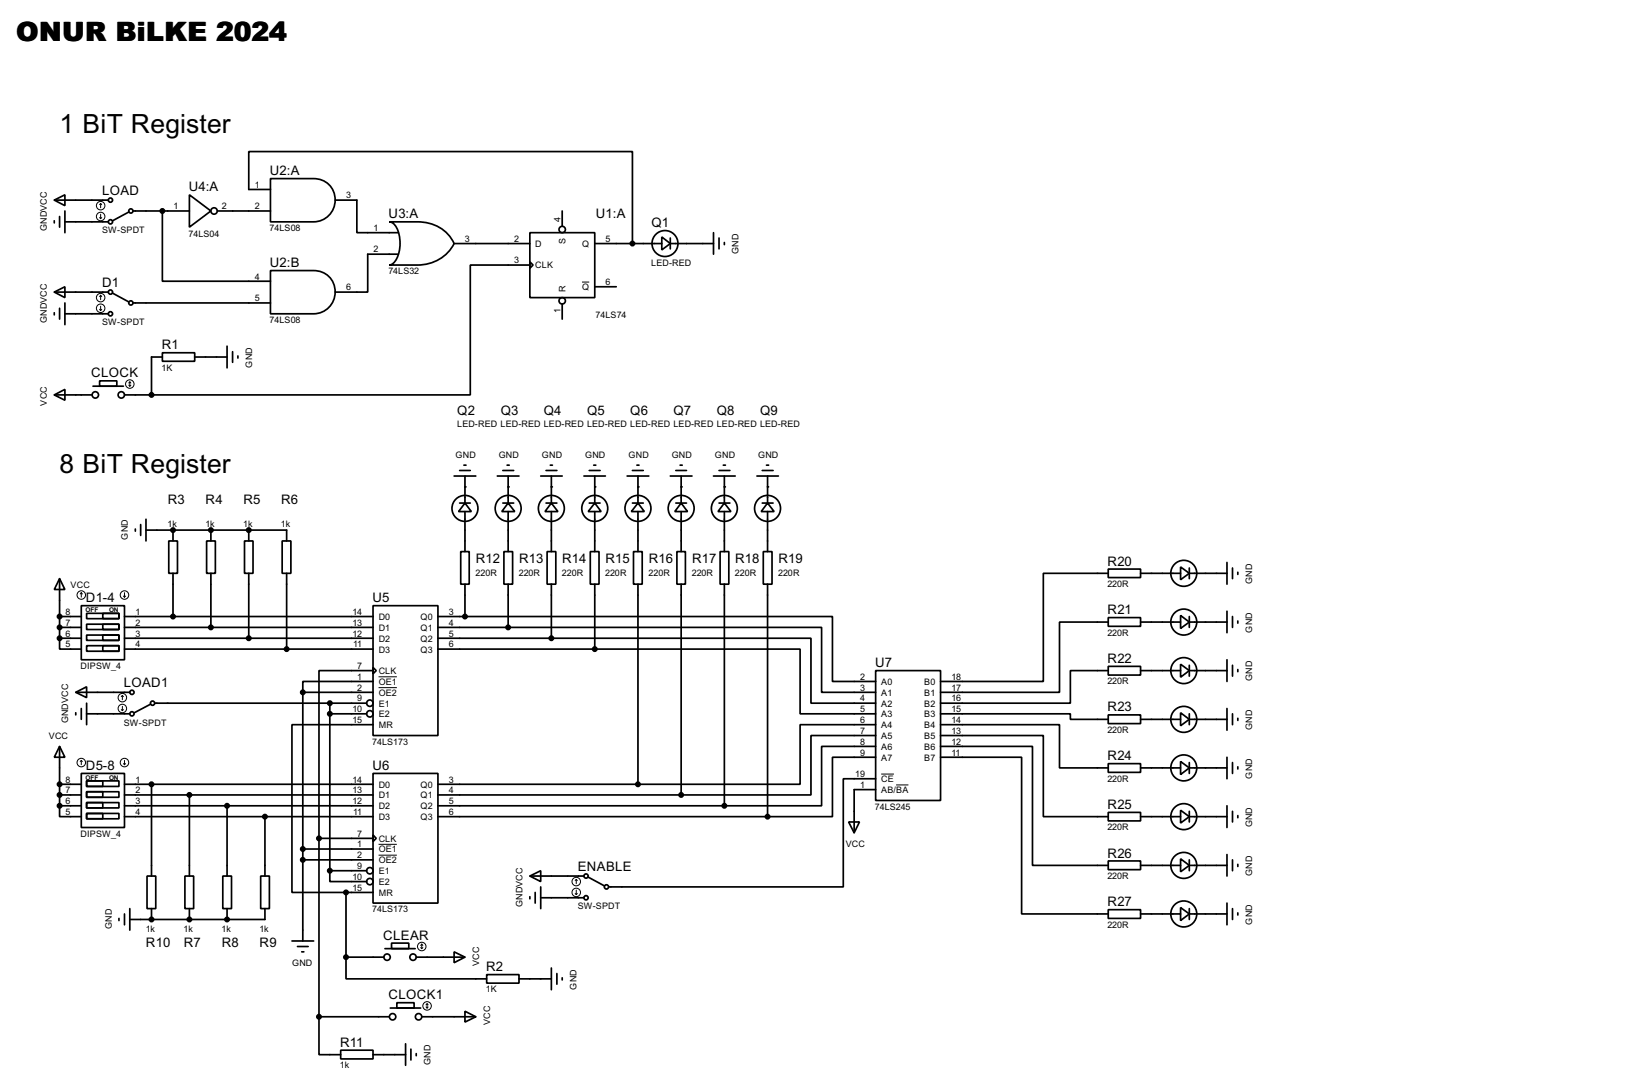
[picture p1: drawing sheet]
<svg xmlns="http://www.w3.org/2000/svg" width="383mm" height="256mm" viewBox="0 0 383 256" stroke-linecap="round" stroke-linejoin="round" font-family="sans-serif">
<g fill="none" stroke="#000" stroke-width=".4">
<path d="M12.8 47l2.5-1.2v2.5zM12.8 47h12.7M12.8 51.9v.5M14 50.9v2.5M15.3 52.1h10.2M15.3 49.6v5.1M30.3 49.8l-3.8 2.1M31.3 49.6h13.2M38.2 49.6v16.5h25.4M44.5 45.8l5.1 3.8-5.1 3.8zM51.1 49.6h12.5M63.6 42h10.1a5.1 5.1 0 0 1 5.1 5 5.1 5.1 0 0 1-5.1 5.1h-10.1z"/>
<path d="M63.6 44.5h-5.1v-8.9h90.1v21.6M78.8 47h5.1v7.7h9.6M91.5 52.1h6.6a9.1 9.1 0 0 1 8.6 5.1 9.5 9.5 0 0 1-8.6 5.1h-6.6a3.4 3.4 0 0 0 2.3-3.2 7.4 7.4 0 0 0-1.4-6.6zM93.5 59.7h-7.1v8.9h-7.6M106.7 57.2h17.8M124.5 54.7h15.3v15.2h-15.3zM132.1 49.6v3.5M139.8 57.2h15.7M155.5 55.7l2 1.5-2 1.5zM157.5 57.2h10.2M157.5 55.9v2.6M167.7 54.7v5"/>
<path d="M169 55.9v2.6M170.2 57v.5M12.8 68.6l2.5-1.2v2.5zM12.8 68.6h12.7M12.8 73.5v.5M14 72.4v2.6M15.3 73.7h10.2M15.3 71.2v5.1M26.5 68.9l3.8 2M31.3 71.2h32.3M63.6 63.6h10.1a5.1 5.1 0 0 1 5.1 5 5.1 5.1 0 0 1-5.1 5.1h-10.1zM124.5 61.5l.8 .8-.8 .7z"/>
<path d="M124.5 62.3h-14v30.5h-74.9M132.1 71.4v3.6M139.8 67.4h5M12.8 92.8l2.5-1.3v2.5zM12.8 92.8h8.8M21.9 90.7h7.1M23.4 89.5h4.1v1.2h-4.1zM29.3 92.8h6.3M38.2 82.9h7.6v2h-7.6zM38.2 83.9h-2.6v8.9M45.8 83.9h7.6M53.4 81.3v5.1"/>
<path d="M54.7 82.6v2.5M55.9 83.6v.5M106.7 111.8h5.1M108 118.2h2.5M108 110.5h2.5M109 109.3h.5M109.3 118.2l1.5 2h-3zM109.3 111.8v6.4M116.9 111.8h5.1M118.2 118.2h2.5M118.2 110.5h2.5M119.2 109.3h.5"/>
<path d="M119.4 118.2l1.6 2h-3.1zM119.4 111.8v6.4M127.1 111.8h5M128.3 118.2h2.6M128.3 110.5h2.6M129.3 109.3h.5M129.6 118.2l1.5 2h-3zM129.6 111.8v6.4M137.2 111.8h5.1M138.5 118.2h2.5M138.5 110.5h2.5M139.5 109.3h.5"/>
<path d="M139.8 118.2l1.5 2h-3.1zM139.8 111.8v6.4M147.4 111.8h5.1M148.6 118.2h2.6M148.6 110.5h2.6M149.7 109.3h.5M149.9 118.2l1.5 2h-3zM149.9 111.8v6.4M157.5 111.8h5.1M158.8 118.2h2.5M158.8 110.5h2.5M159.8 109.3h.5"/>
<path d="M160.1 118.2l1.5 2h-3zM160.1 111.8v6.4M167.7 111.8h5.1M169 118.2h2.5M169 110.5h2.5M170 109.3h.5M170.2 118.2l1.6 2h-3.1zM170.2 111.8v6.4M177.9 111.8h5M179.1 118.2h2.6M179.1 110.5h2.6M180.1 109.3h.5"/>
<path d="M180.4 118.2l1.5 2h-3zM180.4 111.8v6.4M14 135.9l1.3 2.6h-2.5zM14 135.9v14M31.8 124.3v.5M33.1 123.2v2.6M34.3 124.5h33.1v2.6M34.3 122v5.1M39.7 127.1h2v7.6h-2zM40.7 124.5v2.6M40.7 134.7v10.1M48.6 127.1h2v7.6h-2z"/>
<path d="M49.6 124.5v2.6M49.6 134.7v12.7M57.5 127.1h2v7.6h-2zM58.5 124.5v2.6M58.5 134.7v15.2M66.3 127.1h2.1v7.6h-2.1zM67.4 134.7v17.8M108.3 129.6h2v7.6h-2zM109.3 120.2v9.4M109.3 137.2v7.6M118.4 129.6h2.1v7.6h-2.1zM119.4 120.2v9.4"/>
<path d="M119.4 137.2v10.2M128.6 129.6h2v7.6h-2zM129.6 120.2v9.4M129.6 137.2v12.7M138.7 129.6h2.1v7.6h-2.1zM139.8 120.2v9.4M139.8 137.2v15.3M148.9 129.6h2v7.6h-2zM149.9 120.2v9.4M149.9 137.2v47M159.1 129.6h2v7.6h-2zM160.1 120.2v9.4"/>
<path d="M160.1 137.2v49.5M169.2 129.6h2.1v7.6h-2.1zM170.2 120.2v9.4M170.2 137.2v52.1M179.4 129.6h2v7.6h-2zM180.4 120.2v9.4M180.4 137.2v54.6M260.4 133.7h7.6v2h-7.6zM260.4 134.7h-15.2v25.4h-24.2M268 134.7h9.4M277.4 133.2l2.1 1.5-2.1 1.5zM279.5 134.7h8.8"/>
<path d="M279.5 133.4v2.5M288.3 132.1v5.1M289.6 133.4v2.5M290.9 134.4v.5M14 149.9v2.6h5.1M14 144.8h5.1M14 147.4h5.1M14 149.9h5.1M19.1 142.3h10.2v12.7h-10.2zM20.4 144.1h7.6v1.2h-7.6zM20.4 146.6h7.6v1.3h-7.6zM20.4 149.2h7.6v1.2h-7.6z"/>
<path d="M20.4 151.7h7.6v1.3h-7.6zM24.2 144.1h3.8v1.2h-3.8zM24.2 146.6h3.8v1.3h-3.8zM24.2 149.2h3.8v1.2h-3.8zM24.2 151.7h3.8v1.3h-3.8zM29.3 144.8h58.4M29.3 147.4h58.4M29.3 149.9h58.4M29.3 152.5h58.4M87.7 142.3h15.2v30.5h-15.2zM87.7 156.8l.7 .7-.7 .8zM87.7 157.5h-12.7v39.4"/>
<path d="M102.9 144.8h6.4M102.9 147.4h16.5M102.9 149.9h26.7M102.9 152.5h36.9M109.3 144.8h86.3v15.3h10.2M119.4 147.4h73.7v15.2h12.7M129.6 149.9h61v15.3h15.2M139.8 152.5h48.2v15.2h17.8M205.8 157.5h15.2v30.5h-15.2zM260.4 145.1h7.6v2h-7.6zM260.4 156.5h7.6v2.1h-7.6zM260.4 146.1h-11.4v16.5h-28"/>
<path d="M260.4 157.5h-8.9v7.7h-30.5M268 146.1h9.4M268 157.5h9.4M277.4 144.6l2.1 1.5-2.1 1.5zM277.4 156l2.1 1.5-2.1 1.6zM279.5 146.1h8.8M279.5 157.5h8.8M279.5 144.8v2.6M279.5 156.3v2.5M288.3 143.6v5M288.3 155v5.1M289.6 144.8v2.6"/>
<path d="M289.6 156.3v2.5M290.9 145.9v.5M290.9 157.3v.5M14 175.3l1.3 2.6h-2.5zM14 175.3v14M17.8 162.6l2.6-1.3v2.6zM17.8 162.6h12.7M17.8 167.4v.5M19.1 166.4v2.6M20.4 167.7h10.1M20.4 165.2v5M35.4 165.4l-3.8 2"/>
<path d="M36.4 165.2h49.8M71.2 162.6h16.5M71.2 162.6v58.4M77.5 167.7h8.7M77.5 165.2v39.3M87.7 160.1h-16.5v2.5M87.7 170.2h-19.1v39.4h12.7M205.8 170.2h-17.8v14h-38.1M205.8 172.8h-15.2v13.9h-30.5M205.8 175.3h-12.7v14h-22.9M205.8 177.9h-10.2v13.9h-15.2M221 167.7h30.5v1.3h8.9"/>
<path d="M221 170.2h28v10.2h11.4M221 172.8h24.2v19h15.2M221 175.3h21.6v28h17.8M221 177.9h19.1v36.8h20.3M260.4 167.9h7.6v2.1h-7.6zM260.4 179.4h7.6v2h-7.6zM268 169h9.4M277.4 167.4l2.1 1.6-2.1 1.5zM277.4 178.9l2.1 1.5-2.1 1.5zM279.5 169h8.8M279.5 167.7v2.5M279.5 179.1v2.6"/>
<path d="M288.3 166.4v5.1M288.3 177.9v5M289.6 167.7v2.5M289.6 179.1v2.6M290.9 168.7v.5M14 189.3v2.5h5.1M14 184.2h5.1M14 186.7h5.1M14 189.3h5.1M19.1 181.7h10.2v12.7h-10.2zM20.4 183.4h7.6v1.3h-7.6zM20.4 183.4h3.8v1.3h-3.8z"/>
<path d="M20.4 186h7.6v1.3h-7.6zM20.4 186h3.8v1.3h-3.8zM20.4 188.5h7.6v1.3h-7.6zM20.4 188.5h3.8v1.3h-3.8zM20.4 191.1h7.6v1.2h-7.6zM20.4 191.1h3.8v1.2h-3.8zM29.3 184.2h58.4M29.3 186.7h58.4M29.3 189.3h58.4M29.3 191.8h58.4M35.6 184.2v21.6M44.5 186.7v19.1"/>
<path d="M53.4 189.3v16.5M62.3 191.8v14M71.2 199.4h16.5M75 196.9h12.7M75 196.9v41.9M87.7 181.7h15.2v30.4h-15.2zM87.7 196.1l.7 .8-.7 .8zM102.9 184.2h47M102.9 186.7h57.2M102.9 189.3h67.3M102.9 191.8h77.5M199.4 193.1h2.6l-1.3 2.5z"/>
<path d="M205.8 182.9h-7.6v25.4h-55.1M205.8 185.5h-5.1v10.1M260.4 190.8h7.6v2h-7.6zM268 191.8h9.4M268 180.4h9.4M277.4 190.3l2.1 1.5-2.1 1.5zM279.5 191.8h8.8M279.5 180.4h8.8M279.5 190.6v2.5M288.3 189.3v5.1M289.6 190.6v2.5M290.9 180.1v.5"/>
<path d="M290.9 191.6v.5M28 215.7v.5M29.3 214.7v2.5M30.5 213.4v5.1M34.6 205.8h2v7.6h-2zM35.6 213.4v2.6M43.5 205.8h2v7.6h-2zM44.5 213.4v2.6M52.4 205.8h2v7.6h-2zM53.4 213.4v2.6M61.3 205.8h2v7.6h-2zM62.3 213.4v2.6h-31.8"/>
<path d="M71.2 202h16.5M77.5 204.5v2.6h8.7M77.5 204.5h8.7M81.3 209.6h6.4M81.3 209.6v15.2M124.5 205.8l2.6-1.3v2.6zM124.5 205.8h12.7M124.5 210.6v.5M125.8 209.6v2.5M127.1 210.9h10.1M127.1 208.3v5.1M138.2 206l3.8 2.1"/>
<path d="M260.4 202.2h7.6v2.1h-7.6zM260.4 213.7h7.6v2h-7.6zM268 203.3h9.4M268 214.7h9.4M277.4 201.7l2.1 1.6-2.1 1.5zM277.4 213.2l2.1 1.5-2.1 1.5zM279.5 203.3h8.8M279.5 214.7h8.8M279.5 202v2.5M279.5 213.4v2.6M288.3 200.7v5.1M288.3 212.1v5.1"/>
<path d="M289.6 202v2.5M289.6 213.4v2.6M290.9 203v.5M290.9 214.4v.5M68.6 221h5.1M69.9 222.3h2.5M70.9 223.6h.5M75 238.8v8.9h5.1M75 238.8h16.5M81.3 224.8v5.1h33.1M81.3 224.8h8.9M90.5 222.8h7.1"/>
<path d="M91.7 236.8h7.2M92 221.5h4.1v1.3h-4.1zM93.3 235.5h4v1.3h-4zM97.8 224.8h11.5M99.1 238.8h12.7M106.7 223.6l2.6 1.2-2.6 1.3zM109.3 237.5l2.5 1.3-2.5 1.3zM114.4 228.9h7.6v2h-7.6zM122 229.9h7.6M129.6 227.4v5.1M130.9 228.7v2.5M132.1 229.7v.5"/>
<path d="M80.1 246.7h7.6v2h-7.6zM87.7 247.7h7.6M95.3 245.2v5M96.6 246.4v2.6M97.8 247.5v.5"/>
<circle cx="25.9" cy="47" r=".5"/>
<circle cx="25.9" cy="52.1" r=".5"/>
<circle cx="30.7" cy="49.6" r=".5"/>
<circle cx="50.3" cy="49.6" r=".75"/>
<circle cx="132.1" cy="53.9" r=".75"/>
<circle cx="156.2" cy="57.2" r="3.1"/>
<circle cx="25.9" cy="73.7" r=".5"/>
<circle cx="25.9" cy="68.6" r=".5"/>
<circle cx="30.7" cy="71.2" r=".5"/>
<circle cx="132.1" cy="70.7" r=".75"/>
<circle cx="22.4" cy="92.8" r=".75"/>
<circle cx="28.5" cy="92.8" r=".75"/>
<circle cx="109.2" cy="119.4" r="3.1"/>
<circle cx="119.4" cy="119.4" r="3.1"/>
<circle cx="129.5" cy="119.4" r="3.1"/>
<circle cx="139.7" cy="119.4" r="3.1"/>
<circle cx="149.9" cy="119.4" r="3.1"/>
<circle cx="160" cy="119.4" r="3.1"/>
<circle cx="170.2" cy="119.4" r="3.1"/>
<circle cx="180.3" cy="119.4" r="3.1"/>
<circle cx="278.1" cy="134.7" r="3.1"/>
<circle cx="278.1" cy="157.5" r="3.1"/>
<circle cx="278.1" cy="146.1" r="3.1"/>
<circle cx="31" cy="167.7" r=".5"/>
<circle cx="31" cy="162.6" r=".5"/>
<circle cx="35.8" cy="165.2" r=".5"/>
<circle cx="86.9" cy="165.2" r=".75"/>
<circle cx="86.9" cy="167.7" r=".75"/>
<circle cx="278.1" cy="169" r="3.1"/>
<circle cx="278.1" cy="180.4" r="3.1"/>
<circle cx="278.1" cy="191.8" r="3.1"/>
<circle cx="86.9" cy="204.5" r=".75"/>
<circle cx="86.9" cy="207.1" r=".75"/>
<circle cx="137.7" cy="205.8" r=".5"/>
<circle cx="137.7" cy="210.9" r=".5"/>
<circle cx="142.5" cy="208.3" r=".5"/>
<circle cx="278.1" cy="203.3" r="3.1"/>
<circle cx="278.1" cy="214.7" r="3.1"/>
<circle cx="90.9" cy="224.8" r=".75"/>
<circle cx="92.2" cy="238.8" r=".75"/>
<circle cx="97" cy="224.8" r=".75"/>
<circle cx="98.3" cy="238.8" r=".75"/>
</g>
<g fill="#000">
<circle cx="109.3" cy="114.4" r=".2"/>
<circle cx="119.4" cy="114.4" r=".2"/>
<circle cx="129.6" cy="114.4" r=".2"/>
<circle cx="139.8" cy="114.4" r=".2"/>
<circle cx="149.9" cy="114.4" r=".2"/>
<circle cx="160.1" cy="114.4" r=".2"/>
<circle cx="170.2" cy="114.4" r=".2"/>
<circle cx="180.4" cy="114.4" r=".2"/>
<circle cx="40.7" cy="124.5" r=".2"/>
<circle cx="49.6" cy="124.5" r=".2"/>
<circle cx="58.5" cy="124.5" r=".2"/>
<circle cx="35.6" cy="216" r=".2"/>
<circle cx="44.5" cy="216" r=".2"/>
<circle cx="53.4" cy="216" r=".2"/>
</g>
<g fill="none" stroke="#000" stroke-width=".23">
<path d="M23.4 51.1l.3 .3M23.7 47.8v1M23.7 50.3v1.1M23.7 47.8l.2 .3M23.7 47.8l-.3 .3M23.9 51.1l-.2 .3M23.4 72.7l.3 .3M23.7 69.4l.2 .3M23.7 69.4l-.3 .3M23.7 69.4v1M23.7 71.9v1.1M23.9 72.7l-.2 .3"/>
<path d="M136.8 66.3h1.7M30.3 90.5l.2 .2M30.5 89.7v1M30.5 89.7l-.2 .3M30.5 89.7l.3 .3M30.8 90.5l-.3 .2M19.1 139.2l-.2 .3M19.1 139.2l.3 .3M19.1 139.2v1.1M29.3 139.2v1.1M29 140l.3 .3M29.5 140l-.2 .3"/>
<path d="M89 159h4.3M19.1 178.6v1M19.1 178.6l-.2 .3M19.1 178.6l.3 .3M28.5 166.7l.3 .2M28.8 163.4l.2 .2M28.8 163.4l-.3 .2M28.8 163.4v1M28.8 165.9v1M29 166.7l-.2 .2M29 179.4l.3 .2M29.3 178.6v1"/>
<path d="M29.5 179.4l-.2 .2M89 161.5h4.3M89 198.3h4.3M207.1 181.8h3M210.6 184.4h2.9M89 200.9h4.3M135.2 209.9l.2 .2M135.4 206.6l.3 .2M135.4 206.6l-.2 .2M135.4 206.6v1M135.4 209.1v1M135.7 209.9l-.3 .2"/>
<path d="M98.9 222.6l.2 .2M99.1 221.8v1M99.1 221.8l-.2 .3M99.1 221.8l.3 .3M99.4 222.6l-.3 .2M100.1 236.5l.3 .3M100.4 235.8v1M100.4 235.8l-.3 .2M100.4 235.8l.2 .2M100.6 236.5l-.2 .3"/>
<circle cx="23.6" cy="48.3" r="1"/>
<circle cx="23.6" cy="50.9" r="1"/>
<circle cx="23.6" cy="72.4" r="1"/>
<circle cx="23.6" cy="69.9" r="1"/>
<circle cx="30.5" cy="90.2" r="1"/>
<circle cx="19.1" cy="139.8" r="1"/>
<circle cx="29.2" cy="139.8" r="1"/>
<circle cx="19.1" cy="179.1" r="1"/>
<circle cx="28.7" cy="166.4" r="1"/>
<circle cx="28.7" cy="163.9" r="1"/>
<circle cx="29.2" cy="179.1" r="1"/>
<circle cx="135.4" cy="207.1" r="1"/>
<circle cx="135.4" cy="209.6" r="1"/>
<circle cx="99.1" cy="222.3" r="1"/>
<circle cx="100.3" cy="236.3" r="1"/>
</g>
<g fill="#000" stroke="#000" stroke-width=".4">
<circle cx="38.1" cy="49.6" r=".5"/>
<circle cx="148.6" cy="57.2" r=".5"/>
<circle cx="35.6" cy="92.8" r=".5"/>
<circle cx="40.6" cy="124.5" r=".5"/>
<circle cx="49.5" cy="124.5" r=".5"/>
<circle cx="58.4" cy="124.5" r=".5"/>
<circle cx="14" cy="144.8" r=".5"/>
<circle cx="14" cy="147.4" r=".5"/>
<circle cx="14" cy="149.9" r=".5"/>
<circle cx="40.6" cy="144.8" r=".5"/>
<circle cx="49.5" cy="147.4" r=".5"/>
<circle cx="58.4" cy="149.9" r=".5"/>
<circle cx="67.3" cy="152.5" r=".5"/>
<circle cx="109.2" cy="144.8" r=".5"/>
<circle cx="119.4" cy="147.4" r=".5"/>
<circle cx="129.5" cy="149.9" r=".5"/>
<circle cx="139.7" cy="152.5" r=".5"/>
<circle cx="71.1" cy="162.6" r=".5"/>
<circle cx="77.5" cy="167.7" r=".5"/>
<circle cx="77.5" cy="165.2" r=".5"/>
<circle cx="14" cy="184.2" r=".5"/>
<circle cx="14" cy="186.7" r=".5"/>
<circle cx="14" cy="189.3" r=".5"/>
<circle cx="35.6" cy="184.2" r=".5"/>
<circle cx="44.5" cy="186.7" r=".5"/>
<circle cx="53.3" cy="189.3" r=".5"/>
<circle cx="62.2" cy="191.8" r=".5"/>
<circle cx="71.1" cy="199.4" r=".5"/>
<circle cx="74.9" cy="196.9" r=".5"/>
<circle cx="149.9" cy="184.2" r=".5"/>
<circle cx="160" cy="186.7" r=".5"/>
<circle cx="170.2" cy="189.3" r=".5"/>
<circle cx="180.3" cy="191.8" r=".5"/>
<circle cx="35.6" cy="216" r=".5"/>
<circle cx="44.5" cy="216" r=".5"/>
<circle cx="53.3" cy="216" r=".5"/>
<circle cx="71.1" cy="202" r=".5"/>
<circle cx="77.5" cy="204.5" r=".5"/>
<circle cx="81.3" cy="209.6" r=".5"/>
<circle cx="74.9" cy="238.8" r=".5"/>
<circle cx="81.3" cy="224.8" r=".5"/>
</g>
<text font-size="8.9" x="3.8" y="9.5">ONUR BiLKE 2024</text>
<g font-size="7">
<text x="14" y="31.1">1 BiT Register</text>
<text x="14" y="111.2">8 BiT Register</text>
</g>
<g font-size="3.5">
<text x="63.4" y="41.2">U2:A</text>
<text x="24" y="45.7">LOAD</text>
<text x="44.4" y="45">U4:A</text>
<text x="91.3" y="51.3">U3:A</text>
<text x="140" y="51.3">U1:A</text>
<text x="153.1" y="53.3">Q1</text>
<text x="63.4" y="62.8">U2:B</text>
<text x="24" y="67.3">D1</text>
<text x="38" y="82.1">R1</text>
<text x="21.5" y="88.7">CLOCK</text>
<text x="107.5" y="97.5">Q2</text>
<text x="117.7" y="97.5">Q3</text>
<text x="127.8" y="97.5">Q4</text>
<text x="138" y="97.5">Q5</text>
<text x="148.1" y="97.5">Q6</text>
<text x="158.3" y="97.5">Q7</text>
<text x="168.5" y="97.5">Q8</text>
<text x="178.6" y="97.5">Q9</text>
<text x="39.4" y="118.3">R3</text>
<text x="48.3" y="118.3">R4</text>
<text x="57.2" y="118.3">R5</text>
<text x="66.1" y="118.3">R6</text>
<text x="111.8" y="132.3">R12</text>
<text x="122" y="132.3">R13</text>
<text x="132.1" y="132.3">R14</text>
<text x="142.3" y="132.3">R15</text>
<text x="152.5" y="132.3">R16</text>
<text x="162.6" y="132.3">R17</text>
<text x="172.8" y="132.3">R18</text>
<text x="182.9" y="132.3">R19</text>
<text x="260.3" y="132.9">R20</text>
<text x="20.2" y="141.5">D1-4</text>
<text x="87.5" y="141.5">U5</text>
<text x="260.3" y="144.3">R21</text>
<text x="260.3" y="155.7">R22</text>
<text x="29.1" y="161.3">LOAD1</text>
<text x="205.6" y="156.7">U7</text>
<text x="260.3" y="167.1">R23</text>
<text x="260.3" y="178.6">R24</text>
<text x="20.2" y="180.9">D5-8</text>
<text x="87.5" y="180.9">U6</text>
<text x="260.3" y="190">R25</text>
<text x="260.3" y="201.4">R26</text>
<text x="135.8" y="204.5">ENABLE</text>
<text x="260.3" y="212.9">R27</text>
<text x="90.1" y="220.7">CLEAR</text>
<text x="34.3" y="222.5">R10</text>
<text x="43.2" y="222.5">R7</text>
<text x="52.1" y="222.5">R8</text>
<text x="61" y="222.5">R9</text>
<text x="114.2" y="228.1">R2</text>
<text x="91.3" y="234.7">CLOCK1</text>
<text x="79.9" y="245.9">R11</text>
</g>
<g font-size="2.4">
<text x="59.9" y="44.1">1</text>
<text x="81.3" y="46.6">3</text>
<text x="40.8" y="49.2">1</text>
<text x="52.1" y="49.2">2</text>
<text x="59.9" y="49.2">2</text>
<text x="131.7" y="52.1" transform="rotate(-90 131.7 52.1)">4</text>
<text x="11" y="54.3" transform="rotate(-90 11 54.3)">GNDVCC</text>
<text x="24" y="54.8">SW-SPDT</text>
<text x="44.3" y="55.6">74LS04</text>
<text x="63.4" y="54.3">74LS08</text>
<text x="87.8" y="54.3">1</text>
<text x="87.8" y="59.3">2</text>
<text x="109.3" y="56.8">3</text>
<text x="120.8" y="56.8">2</text>
<text x="125.8" y="58">D</text>
<text x="132.9" y="57.3" transform="rotate(-90 132.9 57.3)">S</text>
<text x="136.8" y="58">Q</text>
<text x="142.3" y="56.8">5</text>
<text x="173.6" y="59.7" transform="rotate(-90 173.6 59.7)">GND</text>
<text x="59.9" y="65.6">4</text>
<text x="91.3" y="64.5">74LS32</text>
<text x="120.8" y="61.9">3</text>
<text x="125.8" y="63.1">CLK</text>
<text x="153" y="62.4">LED-RED</text>
<text x="59.9" y="70.8">5</text>
<text x="81.3" y="68.2">6</text>
<text x="132.9" y="68.6" transform="rotate(-90 132.9 68.6)">R</text>
<text x="136.8" y="68.1">Q</text>
<text x="142.3" y="67">6</text>
<text x="11" y="75.9" transform="rotate(-90 11 75.9)">GNDVCC</text>
<text x="24" y="76.4">SW-SPDT</text>
<text x="63.4" y="75.9">74LS08</text>
<text x="131.7" y="73.5" transform="rotate(-90 131.7 73.5)">1</text>
<text x="140" y="74.6">74LS74</text>
<text x="38" y="87.1">1K</text>
<text x="59.3" y="86.4" transform="rotate(-90 59.3 86.4)">GND</text>
<text x="11" y="95.3" transform="rotate(-90 11 95.3)">VCC</text>
<text x="107.4" y="100.4">LED-RED LED-RED LED-RED LED-RED LED-RED LED-RED LED-RED LED-RED</text>
<text x="107" y="107.5">GND</text>
<text x="117.2" y="107.5">GND</text>
<text x="127.3" y="107.5">GND</text>
<text x="137.5" y="107.5">GND</text>
<text x="147.7" y="107.5">GND</text>
<text x="157.8" y="107.5">GND</text>
<text x="168" y="107.5">GND</text>
<text x="178.1" y="107.5">GND</text>
<text x="39.4" y="123.8">1k</text>
<text x="48.3" y="123.8">1k</text>
<text x="57.2" y="123.8">1k</text>
<text x="66" y="123.8">1k</text>
<text x="30" y="126.7" transform="rotate(-90 30 126.7)">GND</text>
<text x="111.8" y="135.2">220R</text>
<text x="121.9" y="135.2">220R</text>
<text x="132.1" y="135.2">220R</text>
<text x="142.2" y="135.2">220R</text>
<text x="152.4" y="135.2">220R</text>
<text x="162.6" y="135.2">220R</text>
<text x="172.7" y="135.2">220R</text>
<text x="182.9" y="135.2">220R</text>
<text x="260.2" y="137.9">220R</text>
<text x="294.2" y="137.2" transform="rotate(-90 294.2 137.2)">GND</text>
<text x="16.6" y="138">VCC</text>
<text x="15.4" y="144.4">8</text>
<text x="15.4" y="147">7</text>
<text x="15.4" y="149.5">6</text>
<text x="31.8" y="144.4">1</text>
<text x="31.8" y="147">2</text>
<text x="31.8" y="149.5">3</text>
<text x="82.8" y="144.4">14</text>
<text x="82.8" y="147">13</text>
<text x="82.8" y="149.5">12</text>
<text x="89" y="145.6">D0</text>
<text x="89" y="148.2">D1</text>
<text x="98.8" y="145.6">Q0</text>
<text x="98.8" y="148.2">Q1</text>
<text x="105.5" y="144.4">3</text>
<text x="105.5" y="147">4</text>
<text x="105.5" y="149.5">5</text>
<text x="260.2" y="149.3">220R</text>
<text x="294.2" y="148.6" transform="rotate(-90 294.2 148.6)">GND</text>
<text x="15.4" y="152.1">5</text>
<text x="31.8" y="152.1">4</text>
<text x="83" y="152.1">11</text>
<text x="89" y="150.7">D2</text>
<text x="89" y="153.3">D3</text>
<text x="98.8" y="150.7">Q2</text>
<text x="98.8" y="153.3">Q3</text>
<text x="105.5" y="152.1">6</text>
<text x="18.9" y="157.2">DIPSW_4</text>
<text x="84" y="157.1">7</text>
<text x="84" y="159.7">1</text>
<text x="89" y="158.3">CLK</text>
<text x="89" y="160.9">OE1</text>
<text x="202.1" y="159.7">2</text>
<text x="207.1" y="160.9">A0</text>
<text x="217.2" y="160.9">B0</text>
<text x="223.6" y="159.7">18</text>
<text x="260.2" y="160.8">220R</text>
<text x="294.2" y="160" transform="rotate(-90 294.2 160)">GND</text>
<text x="82.8" y="167.3">10</text>
<text x="84" y="162.2">2</text>
<text x="84" y="164.8">9</text>
<text x="89" y="163.4">OE2</text>
<text x="89" y="166">E1</text>
<text x="202.1" y="162.2">3</text>
<text x="202.1" y="164.8">4</text>
<text x="202.1" y="167.3">5</text>
<text x="207.1" y="163.4">A1</text>
<text x="207.1" y="166">A2</text>
<text x="217.2" y="163.4">B1</text>
<text x="217.2" y="166">B2</text>
<text x="223.6" y="162.2">17</text>
<text x="223.6" y="164.8">16</text>
<text x="223.6" y="167.3">15</text>
<text x="11.5" y="173.6">VCC</text>
<text x="16.1" y="169.9" transform="rotate(-90 16.1 169.9)">GNDVCC</text>
<text x="29.1" y="170.4">SW-SPDT</text>
<text x="82.8" y="169.8">15</text>
<text x="89" y="168.5">E2</text>
<text x="89" y="171">MR</text>
<text x="202.1" y="169.8">6</text>
<text x="202.1" y="172.4">7</text>
<text x="207.1" y="168.5">A3</text>
<text x="207.1" y="171">A4</text>
<text x="207.1" y="173.6">A5</text>
<text x="217.2" y="168.5">B3</text>
<text x="217.2" y="171">B4</text>
<text x="217.2" y="173.6">B5</text>
<text x="223.6" y="169.8">14</text>
<text x="223.6" y="172.4">13</text>
<text x="260.2" y="172.2">220R</text>
<text x="294.2" y="171.5" transform="rotate(-90 294.2 171.5)">GND</text>
<text x="87.5" y="175">74LS173</text>
<text x="202.1" y="174.9">8</text>
<text x="202.1" y="177.5">9</text>
<text x="207.1" y="176.1">A6</text>
<text x="207.1" y="178.7">A7</text>
<text x="217.2" y="176.1">B6</text>
<text x="217.2" y="178.7">B7</text>
<text x="223.6" y="174.9">12</text>
<text x="223.6" y="177.5">11</text>
<text x="15.4" y="183.8">8</text>
<text x="31.8" y="183.8">1</text>
<text x="82.8" y="183.8">14</text>
<text x="89" y="185">D0</text>
<text x="98.8" y="185">Q0</text>
<text x="105.5" y="183.8">3</text>
<text x="201" y="182.5">19</text>
<text x="202.1" y="185.1">1</text>
<text x="207.1" y="183.7">CE</text>
<text x="260.2" y="183.6">220R</text>
<text x="294.2" y="182.9" transform="rotate(-90 294.2 182.9)">GND</text>
<text x="15.4" y="186.3">7</text>
<text x="15.4" y="188.9">6</text>
<text x="15.4" y="191.4">5</text>
<text x="31.8" y="186.3">2</text>
<text x="31.8" y="188.9">3</text>
<text x="31.8" y="191.4">4</text>
<text x="82.8" y="186.3">13</text>
<text x="82.8" y="188.9">12</text>
<text x="83" y="191.4">11</text>
<text x="89" y="187.5">D1</text>
<text x="89" y="190.1">D2</text>
<text x="98.8" y="187.5">Q1</text>
<text x="98.8" y="190.1">Q2</text>
<text x="105.5" y="186.3">4</text>
<text x="105.5" y="188.9">5</text>
<text x="105.5" y="191.4">6</text>
<text x="205.6" y="190.2">74LS245</text>
<text x="207.1" y="186.3">AB/BA</text>
<text x="18.9" y="196.6">DIPSW_4</text>
<text x="84" y="196.5">7</text>
<text x="89" y="192.6">D3</text>
<text x="89" y="197.7">CLK</text>
<text x="98.8" y="192.6">Q3</text>
<text x="260.2" y="195">220R</text>
<text x="294.2" y="194.3" transform="rotate(-90 294.2 194.3)">GND</text>
<text x="84" y="199">1</text>
<text x="84" y="201.6">2</text>
<text x="89" y="200.2">OE1</text>
<text x="89" y="202.8">OE2</text>
<text x="198.7" y="199">VCC</text>
<text x="82.8" y="206.7">10</text>
<text x="82.8" y="209.2">15</text>
<text x="84" y="204.1">9</text>
<text x="89" y="205.3">E1</text>
<text x="89" y="207.9">E2</text>
<text x="260.2" y="206.5">220R</text>
<text x="294.2" y="205.7" transform="rotate(-90 294.2 205.7)">GND</text>
<text x="87.5" y="214.3">74LS173</text>
<text x="89" y="210.4">MR</text>
<text x="122.8" y="213.1" transform="rotate(-90 122.8 213.1)">GNDVCC</text>
<text x="135.7" y="213.6">SW-SPDT</text>
<text x="26.2" y="218.2" transform="rotate(-90 26.2 218.2)">GND</text>
<text x="34.3" y="219">1k</text>
<text x="43.2" y="219">1k</text>
<text x="52.1" y="219">1k</text>
<text x="61" y="219">1k</text>
<text x="260.2" y="217.9">220R</text>
<text x="294.2" y="217.2" transform="rotate(-90 294.2 217.2)">GND</text>
<text x="68.6" y="226.9">GND</text>
<text x="112.6" y="226.8" transform="rotate(-90 112.6 226.8)">VCC</text>
<text x="114.2" y="233.1">1K</text>
<text x="135.5" y="232.4" transform="rotate(-90 135.5 232.4)">GND</text>
<text x="115.2" y="240.8" transform="rotate(-90 115.2 240.8)">VCC</text>
<text x="79.9" y="250.9">1k</text>
<text x="101.2" y="250.2" transform="rotate(-90 101.2 250.2)">GND</text>
</g>
<g font-size="1.7">
<text x="20.1" y="143.7">OFF</text>
<text x="25.6" y="143.7">ON</text>
<text x="20.1" y="183.1">OFF</text>
<text x="25.6" y="183.1">ON</text>
</g>
</svg>
